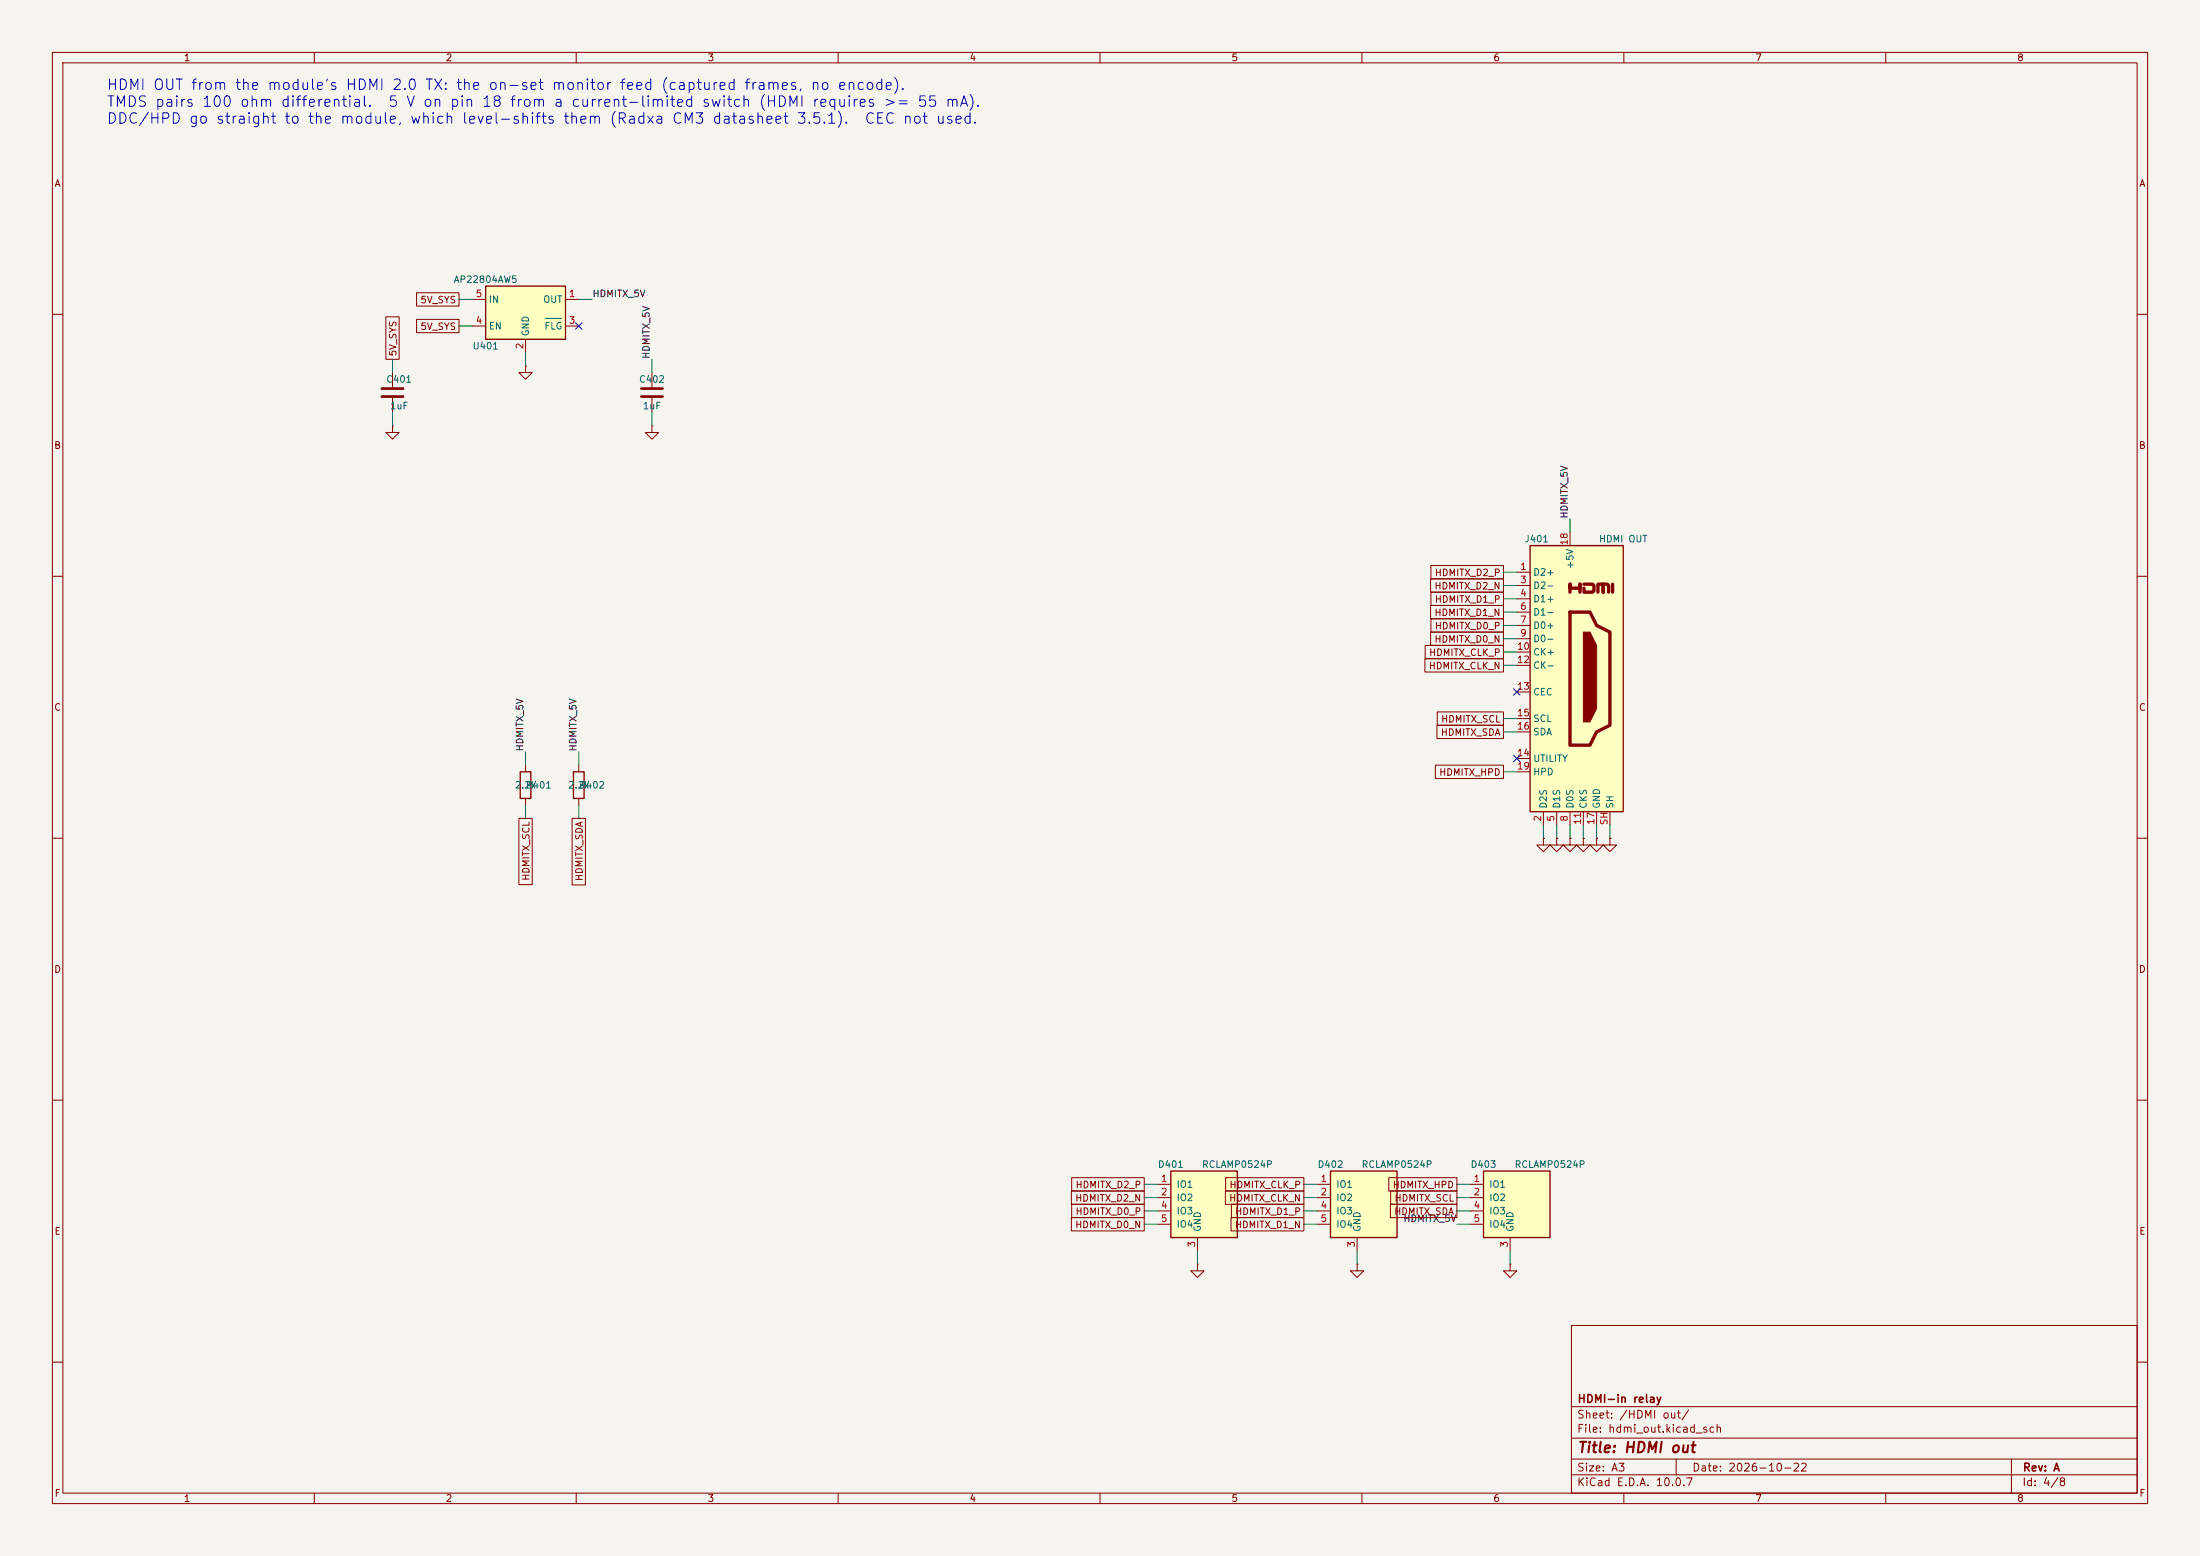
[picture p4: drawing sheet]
<svg xmlns="http://www.w3.org/2000/svg" width="420mm" height="297mm" viewBox="0 0 420 297" stroke-linecap="round" stroke-linejoin="round" font-family="sans-serif">
<path d="M0 0h420v297h-420z" fill="#f5f4ef" stroke="#f5f4ef" stroke-width=".19"/>
<g fill="none" stroke="#840000" stroke-width=".19">
<path d="M10 10h400v277h-400zM12 12h396v273h-396zM60 10v2M110 10v2M160 10v2M210 10v2M260 10v2M310 10v2M360 10v2M10 60h2M408 60h2M10 110h2"/>
<path d="M408 110h2M10 160h2M408 160h2M297.2 160v1.3h1.2l-1.2 1.3-1.3-1.3h1.3M297.2 160h.1M10 210h2M408 210h2M300 253h108v32h-108zM10 260h2M300 278.5h108M300 274.5h108M300 268.5h108"/>
<path d="M320 278.5v3M384 278.5v6.5M408 260h2M60 285v2M110 285v2M160 285v2M210 285v2M260 285v2M300 281.5h108M310 285v2M360 285v2"/>
</g>
<path d="M283.2 223.5h12.7v12.7h-12.7z" fill="#ffffc2"/>
<path d="M283.2 223.5h12.7v12.7h-12.7z" fill="none" stroke="#840000" stroke-width=".25"/>
<path d="M280.7 226.1h2.5M280.7 228.6h2.5M280.7 231.1h2.5M280.7 233.7h2.5M288.3 236.2v2.6M259.1 241.3v1.3h1.2l-1.2 1.2-1.3-1.2h1.3M259.1 241.3h.1" fill="none" stroke="#840000" stroke-width=".19"/>
<path d="M254 223.5h12.7v12.7h-12.7z" fill="#ffffc2"/>
<path d="M254 223.5h12.7v12.7h-12.7z" fill="none" stroke="#840000" stroke-width=".25"/>
<path d="M251.5 226.1h2.5M251.5 228.6h2.5M251.5 231.1h2.5M251.5 233.7h2.5M259.1 236.2v2.6M228.6 241.3v1.3h1.3l-1.3 1.2-1.3-1.2h1.3M228.6 241.3h.1" fill="none" stroke="#840000" stroke-width=".19"/>
<path d="M223.5 223.5h12.7v12.7h-12.7z" fill="#ffffc2"/>
<path d="M223.5 223.5h12.7v12.7h-12.7z" fill="none" stroke="#840000" stroke-width=".25"/>
<g fill="none" stroke="#840000" stroke-width=".19">
<path d="M74.9 71.1v2.8M74.9 75.9v2.8M100.3 69.9v1.2h1.3l-1.3 1.3-1.2-1.3h1.2M100.3 69.9h.1M124.5 71.1v2.8M124.5 75.9v2.8M74.9 81.3v1.3h1.3l-1.3 1.2-1.2-1.2h1.2M74.9 81.3h.1M124.5 81.3v1.3h1.2l-1.2 1.2-1.3-1.2h1.3M124.5 81.3h.1M221 226.1h2.5M221 228.6h2.5"/>
<path d="M221 231.1h2.5M221 233.7h2.5M228.6 236.2v2.6M288.3 241.3v1.3h1.3l-1.3 1.2-1.3-1.2h1.3M288.3 241.3h.1"/>
</g>
<path d="M72.9 74.2h4.1M72.9 75.7h4.1M122.4 74.2h4.1M122.4 75.7h4.1" fill="none" stroke="#840000" stroke-width=".51"/>
<path d="M92.7 54.6h15.2v10.2h-15.2z" fill="#ffffc2"/>
<path d="M92.7 54.6h15.2v10.2h-15.2zM99.3 147.3h2v5.1h-2zM109.5 147.3h2v5.1h-2z" fill="none" stroke="#840000" stroke-width=".25"/>
<path d="M90.2 57.2h2.5M107.9 57.2h2.6M90.2 62.2h2.5M100.3 64.8v2.5M107.9 62.2h2.6M100.3 146.1v1.2M100.3 152.4v1.3M110.5 146.1v1.2M110.5 152.4v1.3M299.7 160v1.3h1.3l-1.3 1.3-1.3-1.3h1.3M299.7 160h.1" fill="none" stroke="#840000" stroke-width=".19"/>
<path d="M104.1 60.8h3.1" fill="none" stroke="#006464" stroke-width=".19"/>
<path d="M292.1 104.1h17.8v50.8h-17.8z" fill="#ffffc2"/>
<path d="M299.7 113v-1.5v.8h1.9v-.8v1.5M299.7 116.8h3.8l1.3 2.6 2.5 1.3v17.7l-2.5 1.3-1.3 2.5h-3.8zM302.4 111.5h1.6l.3 .3v1l-.3 .2h-1.6v-.7M305.1 113v-1.5h1v1.5v-1.5h.7l.3 .3v1.2M307.8 111.5v1.5" fill="none" stroke="#840000" stroke-width=".63"/>
<path d="M292.1 104.1h17.8v50.8h-17.8z" fill="none" stroke="#840000" stroke-width=".25"/>
<path d="M302.3 120.7h1.2l1.3 2.5v12.1l-1.3 2.5h-1.2z" fill="#840000" stroke="#840000" stroke-width=".19"/>
<g fill="none" stroke="#840000" stroke-width=".19">
<path d="M79.5 55.9h8.1v2.5h-8.1zM73.7 60.5h2.5v8.1h-2.5zM79.5 61h8.1v2.5h-8.1zM273.1 115.6h13.9v2.5h-13.9zM273.1 110.5h13.9v2.5h-13.9zM273.2 113h13.8v2.6h-13.8zM273.2 118.1h13.8v2.6h-13.8zM273.2 107.9h13.8v2.6h-13.8zM289.6 109.2h2.5M289.6 111.8h2.5M289.6 114.3h2.5M289.6 116.8h2.5"/>
<path d="M289.6 119.4h2.5M299.7 101.6v2.5M272 125.7h15v2.6h-15zM272.1 123.2h14.9v2.5h-14.9zM273.1 120.6h13.9v2.6h-13.9zM274.3 138.4h12.7v2.6h-12.7zM274.4 135.9h12.6v2.5h-12.6zM289.6 121.9h2.5M289.6 124.5h2.5M289.6 127h2.5M289.6 132.1h2.5M289.6 137.2h2.5"/>
<path d="M289.6 139.7h2.5M99.1 156.2h2.5v12.7h-2.5zM109.2 156.2h2.6v12.7h-2.6zM274 146h13v2.6h-13zM289.6 144.8h2.5M289.6 147.3h2.5M294.6 154.9v2.6M297.2 154.9v2.6M299.7 154.9v2.6M302.3 154.9v2.6M304.8 154.9v2.6M307.3 154.9v2.6"/>
<path d="M294.6 160v1.3h1.3l-1.3 1.3-1.2-1.3h1.2M294.6 160h.1M297.2 160h.1M299.7 160h.1M302.3 160v1.3h1.2l-1.2 1.3-1.3-1.3h1.3M302.3 160h.1M304.8 160v1.3h1.3l-1.3 1.3-1.3-1.3h1.3M304.8 160h.1M307.3 160v1.3h1.3l-1.3 1.3-1.2-1.3h1.2M307.3 160h.1M204.5 232.4h13.9v2.6h-13.9zM204.5 227.3h13.9v2.6h-13.9z"/>
<path d="M204.6 229.9h13.8v2.5h-13.8zM204.6 224.8h13.8v2.5h-13.8zM233.9 227.3h15v2.6h-15zM234 224.8h14.9v2.5h-14.9zM235 232.4h13.9v2.6h-13.9zM235.1 229.9h13.8v2.5h-13.8zM265.1 224.8h13v2.5h-13zM265.4 229.9h12.7v2.5h-12.7zM265.5 227.3h12.6v2.6h-12.6z"/>
</g>
<g fill="none" stroke="#009600" stroke-width=".19">
<path d="M87.6 57.2h2.6M110.5 57.2h2.5M74.9 68.6v2.5M74.9 78.7v2.6M87.6 62.2h2.6M100.3 67.3v2.6M124.5 68.6v2.5M124.5 78.7v2.6M299.7 99.1v2.5M287 111.8h2.6M287 114.3h2.6M287 116.8h2.6"/>
<path d="M287 119.4h2.6M287 109.2h2.6M287 137.2h2.6M287 139.7h2.6M287 121.9h2.6M287 127h2.6M287 124.5h2.6M100.3 143.5v2.6M100.3 153.7v2.5M110.5 143.5v2.6M110.5 153.7v2.5M287 147.3h2.6"/>
<path d="M294.6 157.5v2.5M297.2 157.5v2.5M299.7 157.5v2.5M302.3 157.5v2.5M304.8 157.5v2.5M307.3 157.5v2.5M218.4 233.7h2.6M218.4 231.1h2.6M218.4 226.1h2.6M218.4 228.6h2.6M228.6 238.8v2.5M248.9 233.7h2.6"/>
<path d="M248.9 231.1h2.6M248.9 226.1h2.6M248.9 228.6h2.6M259.1 238.8v2.5M278.1 233.7h2.6M278.1 231.1h2.6M278.1 226.1h2.6M278.1 228.6h2.6M288.3 238.8v2.5"/>
</g>
<path d="M109.9 61.6l1.2 1.2M111.1 61.6l-1.2 1.2M289 131.5l1.2 1.2M290.2 131.5l-1.2 1.2M289 144.2l1.2 1.2M290.2 144.2l-1.2 1.2" fill="none" stroke="#000084" stroke-width=".19"/>
<g font-size="2" fill="#0000c2">
<text x="20.2" y="17.7">HDMI OUT from the module's HDMI 2.0 TX: the on-set monitor feed (captured frames, no encode).</text>
<text x="20.2" y="20.9">TMDS pairs 100 ohm differential.</text>
<text x="73.9" y="20.9">5 V on pin 18 from a current-limited switch (HDMI requires &gt;= 55 mA).</text>
<text x="20.2" y="24.1">DDC/HPD go straight to the module, which level-shifts them (Radxa CM3 datasheet 3.5.1).</text>
<text x="164.9" y="24.1">CEC not used.</text>
</g>
<text font-size="2" fill="#840000" x="301" y="277.8">Title: HDMI out</text>
<g font-size="1.5" fill="#840000">
<text x="301" y="268.1">HDMI-in relay</text>
<text x="300.9" y="273.8">File: hdmi_out.kicad_sch</text>
<text x="300.9" y="271.1">Sheet: /HDMI out/</text>
<text x="300.9" y="281.2">Size: A3</text>
<text x="322.9" y="281.2">Date: 2026-10-22</text>
<text x="386" y="281.2">Rev: A</text>
<text x="300.9" y="284">KiCad E.D.A. 10.0.7</text>
<text x="385.9" y="284">Id: 4/8</text>
</g>
<g font-size="1.3" fill="#840000">
<text x="35" y="12">1</text>
<text x="85" y="12">2</text>
<text x="135" y="12">3</text>
<text x="185" y="12">4</text>
<text x="235" y="12">5</text>
<text x="285" y="12">6</text>
<text x="335" y="12">7</text>
<text x="385" y="12">8</text>
<text x="10.3" y="36">A</text>
<text x="408.3" y="36">A</text>
<text x="80.2" y="58.2">5V_SYS</text>
<text x="80.2" y="63.3">5V_SYS</text>
<text x="76" y="68.1" transform="rotate(-90 76 68.1)">5V_SYS</text>
<text x="10.2" y="86">B</text>
<text x="408.2" y="86">B</text>
<text x="273.7" y="112.8">HDMITX_D2_N</text>
<text x="273.8" y="110.3">HDMITX_D2_P</text>
<text x="273.7" y="117.9">HDMITX_D1_N</text>
<text x="273.8" y="115.4">HDMITX_D1_P</text>
<text x="272.7" y="125.5">HDMITX_CLK_P</text>
<text x="273.7" y="123">HDMITX_D0_N</text>
<text x="273.8" y="120.4">HDMITX_D0_P</text>
<text x="272.6" y="128.1">HDMITX_CLK_N</text>
<text x="10.2" y="136">C</text>
<text x="408.2" y="136">C</text>
<text x="274.9" y="140.8">HDMITX_SDA</text>
<text x="275" y="138.2">HDMITX_SCL</text>
<text x="274.6" y="148.4">HDMITX_HPD</text>
<text x="101.4" y="168.2" transform="rotate(-90 101.4 168.2)">HDMITX_SCL</text>
<text x="111.5" y="168.3" transform="rotate(-90 111.5 168.3)">HDMITX_SDA</text>
<text x="10.2" y="186">D</text>
<text x="408.2" y="186">D</text>
<text x="205.2" y="227.1">HDMITX_D2_P</text>
<text x="234.6" y="227.1">HDMITX_CLK_P</text>
<text x="265.8" y="227.1">HDMITX_HPD</text>
<text x="205.2" y="229.7">HDMITX_D2_N</text>
<text x="205.2" y="232.2">HDMITX_D0_P</text>
<text x="234.5" y="229.7">HDMITX_CLK_N</text>
<text x="235.7" y="232.2">HDMITX_D1_P</text>
<text x="266.1" y="232.2">HDMITX_SDA</text>
<text x="266.1" y="229.7">HDMITX_SCL</text>
<text x="10.3" y="236">E</text>
<text x="205.2" y="234.7">HDMITX_D0_N</text>
<text x="235.6" y="234.7">HDMITX_D1_N</text>
<text x="408.3" y="236">E</text>
<text x="10.3" y="286">F</text>
<text x="35" y="287">1</text>
<text x="85" y="287">2</text>
<text x="135" y="287">3</text>
<text x="185" y="287">4</text>
<text x="235" y="287">5</text>
<text x="285" y="287">6</text>
<text x="335" y="287">7</text>
<text x="385" y="287">8</text>
<text x="408.3" y="286">F</text>
</g>
<g font-size="1.3" fill="#006464">
<text x="86.5" y="54.3">AP22804AW5</text>
<text x="93.2" y="58.1">IN</text>
<text x="103.6" y="58.1">OUT</text>
<text x="93.2" y="63.2">EN</text>
<text x="101.3" y="64.3" transform="rotate(-90 101.3 64.3)">GND</text>
<text x="103.8" y="63.2">FLG</text>
<text x="90.1" y="67">U401</text>
<text x="73.6" y="73.4">C401</text>
<text x="121.9" y="73.4">C402</text>
<text x="74.3" y="78.4">1uF</text>
<text x="122.6" y="78.4">1uF</text>
<text x="290.9" y="103.8">J401</text>
<text x="305.1" y="103.8">HDMI OUT</text>
<text x="292.6" y="110.2">D2+</text>
<text x="292.6" y="112.7">D2-</text>
<text x="300.7" y="108.7" transform="rotate(-90 300.7 108.7)">+5V</text>
<text x="292.6" y="115.3">D1+</text>
<text x="292.6" y="117.8">D1-</text>
<text x="292.6" y="120.3">D0+</text>
<text x="292.6" y="122.9">D0-</text>
<text x="292.6" y="125.4">CK+</text>
<text x="292.6" y="128">CK-</text>
<text x="292.6" y="133">CEC</text>
<text x="292.6" y="138.1">SCL</text>
<text x="292.6" y="140.7">SDA</text>
<text x="292.6" y="145.7">UTILITY</text>
<text x="292.6" y="148.3">HPD</text>
<text x="98.2" y="150.8">2.2k</text>
<text x="100.3" y="150.8">R401</text>
<text x="108.3" y="150.8">2.2k</text>
<text x="110.5" y="150.8">R402</text>
<text x="295.6" y="154.5" transform="rotate(-90 295.6 154.5)">D2S</text>
<text x="298.1" y="154.5" transform="rotate(-90 298.1 154.5)">D1S</text>
<text x="300.7" y="154.5" transform="rotate(-90 300.7 154.5)">D0S</text>
<text x="303.2" y="154.5" transform="rotate(-90 303.2 154.5)">CKS</text>
<text x="305.8" y="154.5" transform="rotate(-90 305.8 154.5)">GND</text>
<text x="308.3" y="154.5" transform="rotate(-90 308.3 154.5)">SH</text>
<text x="220.9" y="223.2">D401</text>
<text x="224.5" y="227">IO1</text>
<text x="229.3" y="223.2">RCLAMP0524P</text>
<text x="251.4" y="223.2">D402</text>
<text x="255" y="227">IO1</text>
<text x="259.8" y="223.2">RCLAMP0524P</text>
<text x="280.6" y="223.2">D403</text>
<text x="284.2" y="227">IO1</text>
<text x="289" y="223.2">RCLAMP0524P</text>
<text x="224.5" y="229.6">IO2</text>
<text x="224.5" y="232.1">IO3</text>
<text x="255" y="229.6">IO2</text>
<text x="255" y="232.1">IO3</text>
<text x="284.2" y="229.6">IO2</text>
<text x="284.2" y="232.1">IO3</text>
<text x="224.5" y="234.6">IO4</text>
<text x="229.6" y="235.2" transform="rotate(-90 229.6 235.2)">GND</text>
<text x="255" y="234.6">IO4</text>
<text x="260" y="235.2" transform="rotate(-90 260 235.2)">GND</text>
<text x="284.2" y="234.6">IO4</text>
<text x="289.3" y="235.2" transform="rotate(-90 289.3 235.2)">GND</text>
</g>
<g font-size="1.3" fill="#a90000">
<text x="90.7" y="57">5</text>
<text x="108.5" y="57">1</text>
<text x="90.7" y="62.1">4</text>
<text x="108.5" y="62.1">3</text>
<text x="100.2" y="66.8" transform="rotate(-90 100.2 66.8)">2</text>
<text x="299.6" y="104.2" transform="rotate(-90 299.6 104.2)">18</text>
<text x="290.1" y="109.1">1</text>
<text x="290.1" y="111.6">3</text>
<text x="290.1" y="114.2">4</text>
<text x="290.1" y="116.7">6</text>
<text x="290.1" y="119.2">7</text>
<text x="289.5" y="124.3">10</text>
<text x="290.1" y="121.8">9</text>
<text x="289.5" y="126.9">12</text>
<text x="289.5" y="131.9">13</text>
<text x="289.5" y="137">15</text>
<text x="289.5" y="139.6">16</text>
<text x="289.5" y="144.6">14</text>
<text x="289.5" y="147.2">19</text>
<text x="294.5" y="156.9" transform="rotate(-90 294.5 156.9)">2</text>
<text x="297" y="156.9" transform="rotate(-90 297 156.9)">5</text>
<text x="299.6" y="156.9" transform="rotate(-90 299.6 156.9)">8</text>
<text x="302.1" y="157.5" transform="rotate(-90 302.1 157.5)">11</text>
<text x="304.7" y="157.5" transform="rotate(-90 304.7 157.5)">17</text>
<text x="307.2" y="157.6" transform="rotate(-90 307.2 157.6)">SH</text>
<text x="221.5" y="225.9">1</text>
<text x="252" y="225.9">1</text>
<text x="281.2" y="225.9">1</text>
<text x="221.5" y="228.5">2</text>
<text x="221.5" y="231">4</text>
<text x="221.5" y="233.5">5</text>
<text x="252" y="228.5">2</text>
<text x="252" y="231">4</text>
<text x="252" y="233.5">5</text>
<text x="281.2" y="228.5">2</text>
<text x="281.2" y="231">4</text>
<text x="281.2" y="233.5">5</text>
<text x="228.5" y="238.2" transform="rotate(-90 228.5 238.2)">3</text>
<text x="258.9" y="238.2" transform="rotate(-90 258.9 238.2)">3</text>
<text x="288.2" y="238.2" transform="rotate(-90 288.2 238.2)">3</text>
</g>
<g font-size="1.3" fill="#0f0f0f">
<text x="113" y="57">HDMITX_5V</text>
<text x="124.3" y="68.6" transform="rotate(-90 124.3 68.6)">HDMITX_5V</text>
<text x="299.6" y="99.1" transform="rotate(-90 299.6 99.1)">HDMITX_5V</text>
<text x="100.2" y="143.5" transform="rotate(-90 100.2 143.5)">HDMITX_5V</text>
<text x="110.4" y="143.5" transform="rotate(-90 110.4 143.5)">HDMITX_5V</text>
<text x="267.8" y="233.6">HDMITX_5V</text>
</g>
</svg>
